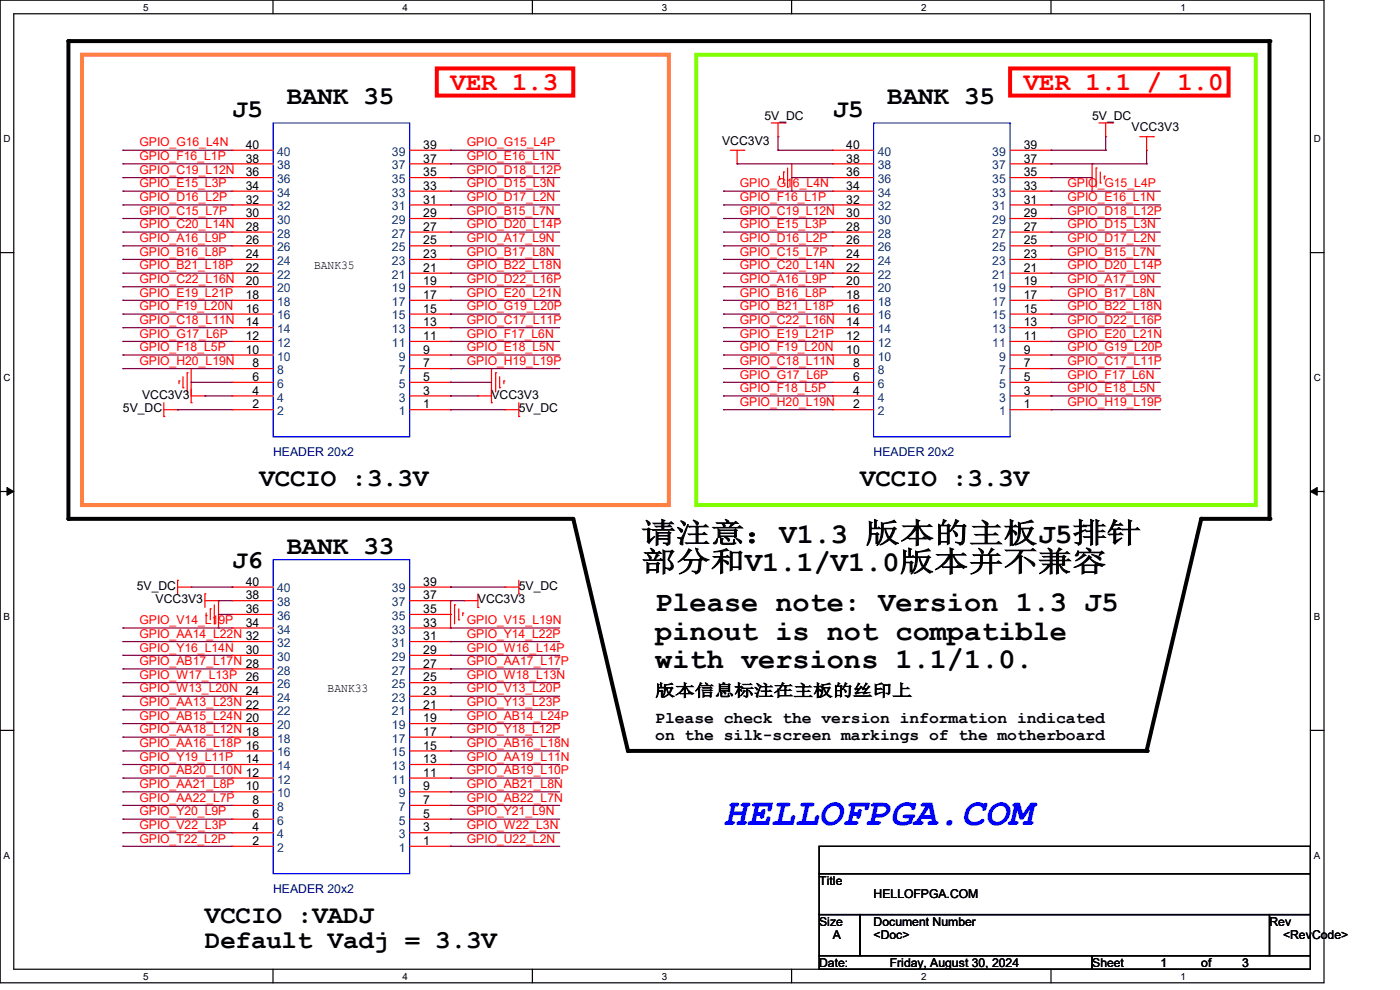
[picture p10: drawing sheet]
<svg xmlns="http://www.w3.org/2000/svg" width="297mm" height="210mm" viewBox="0 0 297 210" stroke-linecap="round" stroke-linejoin="round" font-family="sans-serif">
<path d="M0 0h280.9v208.5h-280.9zM2.9 2.9h275.1v202.7h-275.1z" fill="none" stroke="#000" stroke-width=".25"/>
<g fill="#fff">
<path d="M30.4 .3h1.1v2.4h-1.1z"/>
<path d="M30.4 205.9h1.1v2.3h-1.1z"/>
</g>
<path d="M57.9 0v2.9M57.9 205.6v2.9" fill="none" stroke="#000" stroke-width=".25"/>
<g fill="#fff">
<path d="M85.4 .3h1.1v2.4h-1.1z"/>
<path d="M85.4 205.9h1.1v2.3h-1.1z"/>
</g>
<path d="M112.9 0v2.9M112.9 205.6v2.9" fill="none" stroke="#000" stroke-width=".25"/>
<g fill="#fff">
<path d="M140.4 .3h1.2v2.4h-1.2z"/>
<path d="M140.4 205.9h1.2v2.3h-1.2z"/>
</g>
<path d="M167.9 0v2.9M167.9 205.6v2.9" fill="none" stroke="#000" stroke-width=".25"/>
<g fill="#fff">
<path d="M195.4 .3h1.2v2.4h-1.2z"/>
<path d="M195.4 205.9h1.2v2.3h-1.2z"/>
</g>
<path d="M223 0v2.9M223 205.6v2.9" fill="none" stroke="#000" stroke-width=".25"/>
<g fill="#fff">
<path d="M250.4 .3h1.2v2.4h-1.2z"/>
<path d="M250.4 205.9h1.2v2.3h-1.2z"/>
<path d="M.8 28.2h1.4v2.4h-1.4z"/>
<path d="M278.7 28.2h1.5v2.4h-1.5z"/>
<path d="M.8 78.9h1.4v2.3h-1.4z"/>
<path d="M278.7 78.9h1.5v2.3h-1.5z"/>
</g>
<path d="M0 53.6h2.9M278 53.6h2.9" fill="none" stroke="#000" stroke-width=".25"/>
<g fill="#fff">
<path d="M.8 129.6h1.3v2.3h-1.3z"/>
<path d="M278.7 129.6h1.4v2.3h-1.4z"/>
</g>
<path d="M0 104.3h2.9M278 104.3h2.9" fill="none" stroke="#000" stroke-width=".25"/>
<path d="M1.5 103.4l1.4 .9-1.4 .8zM278 104.3l1.4-.9v1.7z" fill="#000" stroke="#000" stroke-width=".21"/>
<g fill="#fff">
<path d="M.8 180.3h1.3v2.3h-1.3z"/>
<path d="M278.7 180.3h1.4v2.3h-1.4z"/>
</g>
<path d="M0 154.9h2.9M278 154.9h2.9M173.8 179.5h104.2v5.8h-104.2zM173.8 185.3h104.2v8.7h-104.2zM173.8 194h8.7v8.7h-8.7zM182.5 194h86.8v8.7h-86.8zM269.3 194h8.7v8.7h-8.7zM173.8 202.7h57.9v2.9h-57.9zM231.7 202.7h46.3v2.9h-46.3z" fill="none" stroke="#000" stroke-width=".25"/>
<path d="M14.5 8.7h254.8v101.4h-14.5l-11.6 49.2h-110l-11.6-49.2h-107.1z" fill="none" stroke="#000" stroke-width=".85"/>
<g fill="#000">
<circle cx="14.5" cy="8.7" r=".42"/>
<circle cx="269.3" cy="8.7" r=".42"/>
<circle cx="14.5" cy="110.1" r=".42"/>
<circle cx="254.8" cy="110.1" r=".42"/>
<circle cx="269.3" cy="110.1" r=".42"/>
<circle cx="133.2" cy="159.3" r=".42"/>
<circle cx="243.2" cy="159.3" r=".42"/>
</g>
<path d="M17.4 11.6h124.5v95.5h-124.5z" fill="none" stroke="#ff8040" stroke-width=".85"/>
<path d="M147.7 11.6h118.7v95.5h-118.7z" fill="none" stroke="#80ff00" stroke-width=".85"/>
<path d="M92.7 14.5h28.9v5.8h-28.9zM214.3 14.5h46.3v5.8h-46.3z" fill="none" stroke="#f00" stroke-width=".85"/>
<g fill="none" stroke="#f00" stroke-width=".25">
<path d="M49.2 37.7h.1M49.2 34.8h.1M49.2 31.9h.1M49.2 31.9h8.8M49.2 37.7h8.8M49.2 34.8h8.8M86.9 31.9h8.7M86.9 37.7h8.7M86.9 34.8h8.7M95.6 37.7h.1M95.6 34.8h.1M95.6 31.9h.1"/>
<path d="M154.9 31.9h2.9M156.4 34.8h.1M156.4 31.9v2.9M157.8 31.9h.1M163.6 26.1h2.9M165.1 29h.1M165.1 26.1v2.9M165.4 38h.1M165.4 37.4v.6M166.2 36.5h.1M166.2 36.5v2.3M166.5 26.1h.1"/>
<path d="M167.1 39.7h.1M167.1 35.6v4.1M168 34.8v5.8M176.7 37.7h.1M176.7 34.8h.1M176.7 31.9h.1M176.7 31.9h8.6M176.7 37.7h8.6M176.7 34.8h8.6M214.3 31.9h8.7M214.3 37.7h8.7M214.3 34.8h8.7"/>
<path d="M223 37.7h.1M223 34.8h.1M223 31.9h.1M231.7 34.8h.1M231.7 34.8v5.8M232.5 35.6h.1M232.5 35.6v4.1M233.1 26.1h2.9M233.4 38.8h.1M233.4 36.5v2.3M234.3 37.4h.1M234.3 37.4v.6"/>
<path d="M234.6 29h.1M234.6 26.1v2.9M236 26.1h.1M241.8 29h2.9M243.2 31.9h.1M243.2 29v2.9M244.7 29h.1M49.2 58h.1M49.2 55h.1M49.2 52.2h.1M49.2 49.2h.1M49.2 46.4h.1"/>
<path d="M49.2 43.5h.1M49.2 40.6h.1M49.2 58h8.8M49.2 55h8.8M49.2 52.2h8.8M49.2 49.2h8.8M49.2 46.4h8.8M49.2 43.5h8.8M49.2 40.6h8.8M86.9 58h8.7M86.9 55h8.7M86.9 52.2h8.7"/>
<path d="M86.9 49.2h8.7M86.9 46.4h8.7M86.9 43.5h8.7M86.9 40.6h8.7M95.6 58h.1M95.6 55h.1M95.6 52.2h.1M95.6 49.2h.1M95.6 46.4h.1M95.6 43.5h.1M95.6 40.6h.1M168 40.6h.1"/>
<path d="M176.7 58h.1M176.7 55h.1M176.7 52.2h.1M176.7 49.2h.1M176.7 46.4h.1M176.7 43.5h.1M176.7 40.6h.1M176.7 58h8.6M176.7 55h8.6M176.7 52.2h8.6M176.7 49.2h8.6M176.7 46.4h8.6"/>
<path d="M176.7 43.5h8.6M176.7 40.6h8.6M214.3 58h8.7M214.3 55h8.7M214.3 52.2h8.7M214.3 49.2h8.7M214.3 46.4h8.7M214.3 43.5h8.7M214.3 40.6h8.7M223 58h.1M223 55h.1M223 52.2h.1"/>
<path d="M223 49.2h.1M223 46.4h.1M223 43.5h.1M223 40.6h.1M38.8 79.9v2.4M39.7 79.1h.1M39.7 79.1v4M40.6 78.2h.1M40.6 78.2v7.2M49.2 78.2h.1M49.2 75.3h.1M49.2 72.4h.1"/>
<path d="M49.2 69.5h.1M49.2 66.6h.1M49.2 63.7h.1M49.2 60.8h.1M49.2 78.2h8.8M49.2 75.3h8.8M49.2 72.4h8.8M49.2 69.5h8.8M49.2 66.6h8.8M49.2 63.7h8.8M49.2 60.8h8.8M86.9 78.2h8.7"/>
<path d="M86.9 75.3h8.7M86.9 72.4h8.7M86.9 69.5h8.7M86.9 66.6h8.7M86.9 63.7h8.7M86.9 60.8h8.7M95.6 78.2h.1M95.6 75.3h.1M95.6 72.4h.1M95.6 69.5h.1M95.6 66.6h.1M95.6 63.7h.1"/>
<path d="M95.6 60.8h.1M104.3 78.2h.1M104.3 78.2v7.2M105.2 79.1h.1M105.2 79.1v4M106 79.9v2.4M176.7 78.2h.1M176.7 75.3h.1M176.7 72.4h.1M176.7 69.5h.1M176.7 66.6h.1M176.7 63.7h.1"/>
<path d="M176.7 60.8h.1M176.7 78.2h8.6M176.7 75.3h8.6M176.7 72.4h8.6M176.7 69.5h8.6M176.7 66.6h8.6M176.7 63.7h8.6M176.7 60.8h8.6M214.3 78.2h8.7M214.3 75.3h8.7M214.3 72.4h8.7M214.3 69.5h8.7"/>
<path d="M214.3 66.6h8.7M214.3 63.7h8.7M214.3 60.8h8.7M223 78.2h.1M223 75.3h.1M223 72.4h.1M223 69.5h.1M223 66.6h.1M223 63.7h.1M223 60.8h.1M34.8 88.3h.1M34.8 86.9h2.9"/>
<path d="M34.8 85.4v2.9M37.7 86.9h.1M38 80.8h.1M38 80.8v.6M38.8 82.3h.1M40.6 85.4h.1M40.6 84h2.9M43.5 84h.1M49.2 86.9h.1M49.2 84h.1M49.2 81.1h.1M49.2 84h8.8"/>
<path d="M49.2 86.9h8.8M49.2 81.1h8.8M86.9 84h8.7M86.9 86.9h8.7M86.9 81.1h8.7M95.6 86.9h.1M95.6 84h.1M95.6 81.1h.1M101.4 84h.1M101.4 84h2.9M104.3 85.4h.1M106 82.3h.1"/>
<path d="M106.9 80.8h.1M106.9 80.8v.6M107.1 86.9h.1M107.1 86.9h3M110.1 88.3h.1M110.1 85.4v2.9M176.7 86.9h.1M176.7 84h.1M176.7 81.1h.1M176.7 84h8.6M176.7 86.9h8.6M176.7 81.1h8.6"/>
<path d="M214.3 84h8.7M214.3 86.9h8.7M214.3 81.1h8.7M223 86.9h.1M223 84h.1M223 81.1h.1M37.7 123.1h.1M37.7 124.5h2.9M37.7 123.1v2.9M40.6 124.5h.1M43.5 126h.1M43.5 127.4h2.9"/>
<path d="M43.5 126v2.9M43.7 130.6h.1M43.7 130v.6M44.6 129.2h.1M44.6 129.2v2.3M45.5 132.3h.1M45.5 128.3v4M46.4 127.4h.1M46.4 133.2h.1M46.4 127.4v5.8M49.2 139h.1M49.2 136.1h.1"/>
<path d="M49.2 133.2h.1M49.2 130.3h.1M49.2 127.4h.1M49.2 124.5h.1M49.2 124.5h8.8M49.2 127.4h8.8M49.2 139h8.8M49.2 136.1h8.8M49.2 133.2h8.8M49.2 130.3h8.8M86.9 124.5h8.7M86.9 127.4h8.7"/>
<path d="M86.9 139h8.7M86.9 136.1h8.7M86.9 133.2h8.7M86.9 130.3h8.7M95.6 127.4h.1M95.6 139h.1M95.6 136.1h.1M95.6 133.2h.1M95.6 130.3h.1M95.6 124.5h.1M95.6 127.4v5.8M96.4 128.3h.1"/>
<path d="M96.4 128.3v4M97.3 131.5h.1M97.3 129.2v2.3M98.2 130h.1M98.2 130v.6M98.5 127.4h.1M98.5 127.4h2.9M101.4 128.9h.1M101.4 126v2.9M107.1 124.5h.1M107.1 124.5h3M110.1 126h.1"/>
<path d="M110.1 123.1v2.9M49.2 159.3h.1M49.2 156.4h.1M49.2 153.5h.1M49.2 150.6h.1M49.2 147.7h.1M49.2 144.8h.1M49.2 141.9h.1M49.2 159.3h8.8M49.2 156.4h8.8M49.2 153.5h8.8M49.2 150.6h8.8"/>
<path d="M49.2 147.7h8.8M49.2 144.8h8.8M49.2 141.9h8.8M86.9 159.3h8.7M86.9 156.4h8.7M86.9 153.5h8.7M86.9 150.6h8.7M86.9 147.7h8.7M86.9 144.8h8.7M86.9 141.9h8.7M95.6 159.3h.1M95.6 156.4h.1"/>
<path d="M95.6 153.5h.1M95.6 150.6h.1M95.6 147.7h.1M95.6 144.8h.1M95.6 141.9h.1M49.2 179.5h.1M49.2 176.7h.1M49.2 173.8h.1M49.2 170.9h.1M49.2 168h.1M49.2 165.1h.1M49.2 162.2h.1"/>
<path d="M49.2 179.5h8.8M49.2 176.7h8.8M49.2 173.8h8.8M49.2 170.9h8.8M49.2 168h8.8M49.2 165.1h8.8M49.2 162.2h8.8M86.9 179.5h8.7M86.9 176.7h8.7M86.9 173.8h8.7M86.9 170.9h8.7M86.9 168h8.7"/>
<path d="M86.9 165.1h8.7M86.9 162.2h8.7M95.6 179.5h.1M95.6 176.7h.1M95.6 173.8h.1M95.6 170.9h.1M95.6 168h.1M95.6 165.1h.1M95.6 162.2h.1"/>
</g>
<path d="M58 26.1h28.9v66.6h-28.9zM185.3 26.1h29v66.6h-29zM58 118.7h28.9v66.6h-28.9z" fill="none" stroke="#00f" stroke-width=".25"/>
<g fill="none" stroke="#800040" stroke-width=".25">
<path d="M26.1 31.9h.1M26.1 34.8h.1M26.1 37.7h.1M26.1 31.9h23.1M26.1 34.8h23.1M26.1 37.7h23.1M95.6 31.9h.1M95.6 34.8h.1M95.6 37.7h.1M95.6 31.9h23.1M95.6 34.8h23.1M95.6 37.7h23.1"/>
<path d="M156.4 34.8h.1M156.4 34.8h20.3M165.1 31.9h.1M165.1 29v2.9M165.1 31.9h11.6M168 37.7h.1M168 37.7h8.7M223 31.9h.1M223 34.8h.1M223 37.7h.1M223 31.9h11.6M223 34.8h20.2"/>
<path d="M223 37.7h8.7M234.6 31.9h.1M234.6 29v2.9M243.2 34.8h.1M243.2 31.9v2.9M26.1 40.6h.1M26.1 43.5h.1M26.1 46.4h.1M26.1 49.2h.1M26.1 52.2h.1M26.1 55h.1M26.1 58h.1"/>
<path d="M26.1 40.6h23.1M26.1 43.5h23.1M26.1 46.4h23.1M26.1 49.2h23.1M26.1 52.2h23.1M26.1 55h23.1M26.1 58h23.1M95.6 40.6h.1M95.6 43.5h.1M95.6 46.4h.1M95.6 49.2h.1M95.6 52.2h.1"/>
<path d="M95.6 55h.1M95.6 58h.1M95.6 40.6h23.1M95.6 43.5h23.1M95.6 46.4h23.1M95.6 49.2h23.1M95.6 52.2h23.1M95.6 55h23.1M95.6 58h23.1M153.5 40.6h.1M153.5 43.5h.1M153.5 46.4h.1"/>
<path d="M153.5 49.2h.1M153.5 52.2h.1M153.5 55h.1M153.5 58h.1M153.5 40.6h23.2M153.5 43.5h23.2M153.5 46.4h23.2M153.5 49.2h23.2M153.5 52.2h23.2M153.5 55h23.2M153.5 58h23.2M223 40.6h.1"/>
<path d="M223 43.5h.1M223 46.4h.1M223 49.2h.1M223 52.2h.1M223 55h.1M223 58h.1M223 40.6h23.2M223 43.5h23.2M223 46.4h23.2M223 49.2h23.2M223 52.2h23.2M223 55h23.2"/>
<path d="M223 58h23.2M26.1 60.8h.1M26.1 63.7h.1M26.1 66.6h.1M26.1 69.5h.1M26.1 72.4h.1M26.1 75.3h.1M26.1 78.2h.1M26.1 60.8h23.1M26.1 63.7h23.1M26.1 66.6h23.1M26.1 69.5h23.1"/>
<path d="M26.1 72.4h23.1M26.1 75.3h23.1M26.1 78.2h23.1M95.6 60.8h.1M95.6 63.7h.1M95.6 66.6h.1M95.6 69.5h.1M95.6 72.4h.1M95.6 75.3h.1M95.6 78.2h.1M95.6 60.8h23.1M95.6 63.7h23.1"/>
<path d="M95.6 66.6h23.1M95.6 69.5h23.1M95.6 72.4h23.1M95.6 75.3h23.1M95.6 78.2h23.1M153.5 60.8h.1M153.5 63.7h.1M153.5 66.6h.1M153.5 69.5h.1M153.5 72.4h.1M153.5 75.3h.1M153.5 78.2h.1"/>
<path d="M153.5 60.8h23.2M153.5 63.7h23.2M153.5 66.6h23.2M153.5 69.5h23.2M153.5 72.4h23.2M153.5 75.3h23.2M153.5 78.2h23.2M223 60.8h.1M223 63.7h.1M223 66.6h.1M223 69.5h.1M223 72.4h.1"/>
<path d="M223 75.3h.1M223 78.2h.1M223 60.8h23.2M223 63.7h23.2M223 66.6h23.2M223 69.5h23.2M223 72.4h23.2M223 75.3h23.2M223 78.2h23.2M37.7 86.9h.1M37.7 86.9h11.5M40.6 81.1h.1"/>
<path d="M40.6 81.1h8.6M43.5 84h.1M43.5 84h5.7M95.6 81.1h.1M95.6 84h.1M95.6 86.9h.1M95.6 81.1h8.7M95.6 84h5.8M95.6 86.9h11.5M153.5 81.1h.1M153.5 84h.1M153.5 86.9h.1"/>
<path d="M153.5 81.1h23.2M153.5 84h23.2M153.5 86.9h23.2M223 81.1h.1M223 84h.1M223 86.9h.1M223 81.1h23.2M223 84h23.2M223 86.9h23.2M26.1 133.2h.1M26.1 136.1h.1M26.1 139h.1"/>
<path d="M26.1 133.2h23.1M26.1 136.1h23.1M26.1 139h23.1M40.6 124.5h8.6M46.4 127.4h.1M46.4 130.3h.1M46.4 127.4h2.8M46.4 130.3h2.8M49.2 124.5h.1M95.6 124.5h.1M95.6 127.4h.1M95.6 133.2h.1"/>
<path d="M95.6 136.1h.1M95.6 139h.1M95.6 124.5h11.5M95.6 127.4h2.9M95.6 133.2h23.1M95.6 136.1h23.1M95.6 139h23.1M26.1 141.9h.1M26.1 144.8h.1M26.1 147.7h.1M26.1 150.6h.1M26.1 153.5h.1"/>
<path d="M26.1 156.4h.1M26.1 159.3h.1M26.1 141.9h23.1M26.1 144.8h23.1M26.1 147.7h23.1M26.1 150.6h23.1M26.1 153.5h23.1M26.1 156.4h23.1M26.1 159.3h23.1M95.6 141.9h.1M95.6 144.8h.1M95.6 147.7h.1"/>
<path d="M95.6 150.6h.1M95.6 153.5h.1M95.6 156.4h.1M95.6 159.3h.1M95.6 141.9h23.1M95.6 144.8h23.1M95.6 147.7h23.1M95.6 150.6h23.1M95.6 153.5h23.1M95.6 156.4h23.1M95.6 159.3h23.1M26.1 162.2h.1"/>
<path d="M26.1 165.1h.1M26.1 168h.1M26.1 170.9h.1M26.1 173.8h.1M26.1 176.7h.1M26.1 179.5h.1M26.1 162.2h23.1M26.1 165.1h23.1M26.1 168h23.1M26.1 170.9h23.1M26.1 173.8h23.1M26.1 176.7h23.1"/>
<path d="M26.1 179.5h23.1M95.6 162.2h.1M95.6 165.1h.1M95.6 168h.1M95.6 170.9h.1M95.6 173.8h.1M95.6 176.7h.1M95.6 179.5h.1M95.6 162.2h23.1M95.6 165.1h23.1M95.6 168h23.1M95.6 170.9h23.1"/>
<path d="M95.6 173.8h23.1M95.6 176.7h23.1M95.6 179.5h23.1"/>
</g>
<text font-size="8.4" fill="#00f" x="153.5" y="175.1">HELLOFPGA.COM</text>
<g font-size="6.1">
<text x="136.1" y="115.1">请注意：V1.3 版本的主板J5排针</text>
<text x="136.1" y="121.2">部分和V1.1/V1.0版本并不兼容</text>
<text x="139" y="129.6">Please note: Version 1.3 J5</text>
<text x="139" y="135.7">pinout is not compatible</text>
<text x="139" y="141.7">with versions 1.1/1.0.</text>
</g>
<g font-size="5.5">
<text x="60.8" y="22">BANK 35</text>
<text x="188.2" y="22">BANK 35</text>
<text x="49.2" y="24.8">J5</text>
<text x="176.7" y="24.8">J5</text>
<text x="55" y="103">VCCIO :3.3V</text>
<text x="182.5" y="103">VCCIO :3.3V</text>
<text x="60.8" y="117.5">BANK 33</text>
<text x="49.2" y="120.4">J6</text>
<text x="43.5" y="195.7">VCCIO :VADJ</text>
<text x="43.5" y="201.2">Default Vadj = 3.3V</text>
</g>
<g font-size="5.5" fill="#f00">
<text x="95.6" y="19.1">VER 1.3</text>
<text x="217.2" y="19.1">VER 1.1 / 1.0</text>
</g>
<g font-size="3.5">
<text x="139" y="147.7">版本信息标注在主板的丝印上</text>
<text x="139" y="153.4">Please check the version information indicated</text>
<text x="139" y="156.9">on the silk-screen markings of the motherboard</text>
</g>
<g font-size="2.6">
<text x="162.2" y="25.5">5V_DC</text>
<text x="231.7" y="25.5">5V_DC</text>
<text x="240.1" y="27.9">VCC3V3</text>
<text x="52.2" y="34.5">38</text>
<text x="52.2" y="31.6">40</text>
<text x="89.8" y="34.5">37</text>
<text x="89.8" y="31.6">39</text>
<text x="153.2" y="30.7">VCC3V3</text>
<text x="179.5" y="34.5">38</text>
<text x="179.5" y="31.6">40</text>
<text x="217.2" y="34.5">37</text>
<text x="217.2" y="31.6">39</text>
<text x="52.2" y="40.3">34</text>
<text x="52.2" y="37.4">36</text>
<text x="89.8" y="40.3">33</text>
<text x="89.8" y="37.4">35</text>
<text x="179.5" y="40.3">34</text>
<text x="179.5" y="37.4">36</text>
<text x="217.2" y="40.3">33</text>
<text x="217.2" y="37.4">35</text>
<text x="52.2" y="46.1">30</text>
<text x="52.2" y="43.2">32</text>
<text x="89.8" y="46.1">29</text>
<text x="89.8" y="43.2">31</text>
<text x="179.5" y="46.1">30</text>
<text x="179.5" y="43.2">32</text>
<text x="217.2" y="46.1">29</text>
<text x="217.2" y="43.2">31</text>
<text x="52.2" y="51.9">26</text>
<text x="52.2" y="49">28</text>
<text x="89.8" y="51.9">25</text>
<text x="89.8" y="49">27</text>
<text x="179.5" y="51.9">26</text>
<text x="179.5" y="49">28</text>
<text x="217.2" y="51.9">25</text>
<text x="217.2" y="49">27</text>
<text x="52.2" y="57.7">22</text>
<text x="52.2" y="54.8">24</text>
<text x="66.6" y="57.1">BANK35</text>
<text x="89.8" y="57.7">21</text>
<text x="89.8" y="54.8">23</text>
<text x="179.5" y="57.7">22</text>
<text x="179.5" y="54.8">24</text>
<text x="217.2" y="57.7">21</text>
<text x="217.2" y="54.8">23</text>
<text x="52.2" y="63.5">18</text>
<text x="52.2" y="60.5">20</text>
<text x="89.8" y="63.5">17</text>
<text x="89.8" y="60.5">19</text>
<text x="179.5" y="63.5">18</text>
<text x="179.5" y="60.5">20</text>
<text x="217.2" y="63.5">17</text>
<text x="217.2" y="60.5">19</text>
<text x="52.2" y="69.3">14</text>
<text x="52.2" y="66.3">16</text>
<text x="89.8" y="69.3">13</text>
<text x="89.8" y="66.3">15</text>
<text x="179.5" y="69.3">14</text>
<text x="179.5" y="66.3">16</text>
<text x="217.2" y="69.3">13</text>
<text x="217.2" y="66.3">15</text>
<text x="52.2" y="75">10</text>
<text x="52.2" y="72.1">12</text>
<text x="53.6" y="77.9">8</text>
<text x="89.8" y="77.9">7</text>
<text x="89.8" y="75">9</text>
<text x="89.8" y="72.1">11</text>
<text x="179.5" y="75">10</text>
<text x="179.5" y="72.1">12</text>
<text x="181" y="77.9">8</text>
<text x="217.2" y="77.9">7</text>
<text x="217.2" y="75">9</text>
<text x="217.2" y="72.1">11</text>
<text x="53.6" y="83.7">4</text>
<text x="53.6" y="80.8">6</text>
<text x="89.8" y="83.7">3</text>
<text x="89.8" y="80.8">5</text>
<text x="181" y="83.7">4</text>
<text x="181" y="80.8">6</text>
<text x="217.2" y="83.7">3</text>
<text x="217.2" y="80.8">5</text>
<text x="26.1" y="87.5">5V_DC</text>
<text x="30.1" y="84.6">VCC3V3</text>
<text x="53.6" y="86.6">2</text>
<text x="89.8" y="86.6">1</text>
<text x="104.3" y="84.6">VCC3V3</text>
<text x="110.1" y="87.5">5V_DC</text>
<text x="181" y="86.6">2</text>
<text x="217.2" y="86.6">1</text>
<text x="29" y="125.1">5V_DC</text>
<text x="52.2" y="124.2">40</text>
<text x="89.8" y="124.2">39</text>
<text x="110.1" y="125.1">5V_DC</text>
<text x="33" y="128">VCC3V3</text>
<text x="52.2" y="130">36</text>
<text x="52.2" y="127.2">38</text>
<text x="89.8" y="130">35</text>
<text x="89.8" y="127.2">37</text>
<text x="101.4" y="128">VCC3V3</text>
<text x="52.2" y="132.9">34</text>
<text x="89.8" y="135.8">31</text>
<text x="89.8" y="132.9">33</text>
<text x="52.2" y="138.7">30</text>
<text x="89.8" y="141.6">27</text>
<text x="89.8" y="138.7">29</text>
<text x="52.2" y="144.5">26</text>
<text x="69.5" y="146.9">BANK33</text>
<text x="89.8" y="147.4">23</text>
<text x="89.8" y="144.5">25</text>
<text x="89.8" y="153.2">19</text>
<text x="89.8" y="150.3">21</text>
<text x="52.2" y="161.9">14</text>
<text x="89.8" y="161.9">13</text>
<text x="89.8" y="159">15</text>
<text x="89.8" y="156.1">17</text>
<text x="52.2" y="167.7">10</text>
<text x="89.8" y="167.7">9</text>
<text x="89.8" y="164.8">11</text>
<text x="53.6" y="173.5">6</text>
<text x="53.6" y="170.6">8</text>
<text x="89.8" y="173.5">5</text>
<text x="89.8" y="170.6">7</text>
<text x="53.6" y="179.3">2</text>
<text x="53.6" y="176.4">4</text>
<text x="89.8" y="179.3">1</text>
<text x="89.8" y="176.4">3</text>
<text x="173.8" y="187.7">Title</text>
<text x="185.3" y="190.6">HELLOFPGA.COM</text>
<text x="173.8" y="196.3">Size</text>
<text x="185.3" y="196.3">Document Number</text>
<text x="269.3" y="196.3">Rev</text>
<text x="176.7" y="199.3">A</text>
<text x="185.3" y="199.3">&lt;Doc&gt;</text>
<text x="272.2" y="199.3">&lt;RevCode&gt;</text>
<text x="173.8" y="205.1">Date:</text>
<text x="188.8" y="205.1">Friday, August 30, 2024</text>
<text x="231.7" y="205.1">Sheet</text>
<text x="246.2" y="205.1">1</text>
<text x="254.8" y="205.1">of</text>
<text x="263.5" y="205.1">3</text>
</g>
<g font-size="2.6" fill="#f00">
<text x="29.6" y="31.1">GPIO_G16_L4N</text>
<text x="29.6" y="34">GPIO_F16_L1P</text>
<text x="99.1" y="31.1">GPIO_G15_L4P</text>
<text x="99.1" y="34">GPIO_E16_L1N</text>
<text x="29.6" y="36.9">GPIO_C19_L12N</text>
<text x="29.6" y="39.8">GPIO_E15_L3P</text>
<text x="99.1" y="36.9">GPIO_D18_L12P</text>
<text x="99.1" y="39.8">GPIO_D15_L3N</text>
<text x="157" y="39.8">GPIO_G16_L4N</text>
<text x="226.5" y="39.8">GPIO_G15_L4P</text>
<text x="29.6" y="42.7">GPIO_D16_L2P</text>
<text x="29.6" y="45.5">GPIO_C15_L7P</text>
<text x="99.1" y="42.7">GPIO_D17_L2N</text>
<text x="99.1" y="45.5">GPIO_B15_L7N</text>
<text x="157" y="42.7">GPIO_F16_L1P</text>
<text x="157" y="45.5">GPIO_C19_L12N</text>
<text x="226.5" y="42.7">GPIO_E16_L1N</text>
<text x="226.5" y="45.5">GPIO_D18_L12P</text>
<text x="29.6" y="48.4">GPIO_C20_L14N</text>
<text x="29.6" y="51.4">GPIO_A16_L9P</text>
<text x="99.1" y="48.4">GPIO_D20_L14P</text>
<text x="99.1" y="51.4">GPIO_A17_L9N</text>
<text x="157" y="48.4">GPIO_E15_L3P</text>
<text x="157" y="51.4">GPIO_D16_L2P</text>
<text x="226.5" y="48.4">GPIO_D15_L3N</text>
<text x="226.5" y="51.4">GPIO_D17_L2N</text>
<text x="29.6" y="54.2">GPIO_B16_L8P</text>
<text x="29.6" y="57.2">GPIO_B21_L18P</text>
<text x="99.1" y="54.2">GPIO_B17_L8N</text>
<text x="99.1" y="57.2">GPIO_B22_L18N</text>
<text x="157" y="54.2">GPIO_C15_L7P</text>
<text x="157" y="57.2">GPIO_C20_L14N</text>
<text x="226.5" y="54.2">GPIO_B15_L7N</text>
<text x="226.5" y="57.2">GPIO_D20_L14P</text>
<text x="29.6" y="60">GPIO_C22_L16N</text>
<text x="29.6" y="62.9">GPIO_E19_L21P</text>
<text x="29.6" y="65.8">GPIO_F19_L20N</text>
<text x="99.1" y="60">GPIO_D22_L16P</text>
<text x="99.1" y="62.9">GPIO_E20_L21N</text>
<text x="99.1" y="65.8">GPIO_G19_L20P</text>
<text x="157" y="60">GPIO_A16_L9P</text>
<text x="157" y="62.9">GPIO_B16_L8P</text>
<text x="157" y="65.8">GPIO_B21_L18P</text>
<text x="226.5" y="60">GPIO_A17_L9N</text>
<text x="226.5" y="62.9">GPIO_B17_L8N</text>
<text x="226.5" y="65.8">GPIO_B22_L18N</text>
<text x="29.6" y="68.7">GPIO_C18_L11N</text>
<text x="29.6" y="71.6">GPIO_G17_L6P</text>
<text x="99.1" y="68.7">GPIO_C17_L11P</text>
<text x="99.1" y="71.6">GPIO_F17_L6N</text>
<text x="157" y="68.7">GPIO_C22_L16N</text>
<text x="157" y="71.6">GPIO_E19_L21P</text>
<text x="226.5" y="68.7">GPIO_D22_L16P</text>
<text x="226.5" y="71.6">GPIO_E20_L21N</text>
<text x="29.6" y="74.5">GPIO_F18_L5P</text>
<text x="29.6" y="77.4">GPIO_H20_L19N</text>
<text x="99.1" y="74.5">GPIO_E18_L5N</text>
<text x="99.1" y="77.4">GPIO_H19_L19P</text>
<text x="157" y="74.5">GPIO_F19_L20N</text>
<text x="157" y="77.4">GPIO_C18_L11N</text>
<text x="226.5" y="74.5">GPIO_G19_L20P</text>
<text x="226.5" y="77.4">GPIO_C17_L11P</text>
<text x="157" y="80.3">GPIO_G17_L6P</text>
<text x="157" y="83.2">GPIO_F18_L5P</text>
<text x="226.5" y="80.3">GPIO_F17_L6N</text>
<text x="226.5" y="83.2">GPIO_E18_L5N</text>
<text x="157" y="86.1">GPIO_H20_L19N</text>
<text x="226.5" y="86.1">GPIO_H19_L19P</text>
<text x="29.6" y="132.4">GPIO_V14_L19P</text>
<text x="29.6" y="135.3">GPIO_AA14_L22N 32</text>
<text x="99.1" y="132.4">GPIO_V15_L19N</text>
<text x="99.1" y="135.3">GPIO_Y14_L22P</text>
<text x="29.6" y="138.2">GPIO_Y16_L14N</text>
<text x="29.6" y="141.1">GPIO_AB17_L17N 28</text>
<text x="99.1" y="138.2">GPIO_W16_L14P</text>
<text x="99.1" y="141.1">GPIO_AA17_L17P</text>
<text x="29.6" y="144">GPIO_W17_L13P</text>
<text x="29.6" y="146.9">GPIO_W13_L20N 24</text>
<text x="29.6" y="149.8">GPIO_AA13_L23N 22</text>
<text x="99.1" y="144">GPIO_W18_L13N</text>
<text x="99.1" y="146.9">GPIO_V13_L20P</text>
<text x="99.1" y="149.8">GPIO_Y13_L23P</text>
<text x="29.6" y="152.7">GPIO_AB15_L24N 20</text>
<text x="29.6" y="155.6">GPIO_AA18_L12N 18</text>
<text x="99.1" y="152.7">GPIO_AB14_L24P</text>
<text x="99.1" y="155.6">GPIO_Y18_L12P</text>
<text x="29.6" y="158.5">GPIO_AA16_L18P 16</text>
<text x="29.6" y="161.4">GPIO_Y19_L11P</text>
<text x="99.1" y="158.5">GPIO_AB16_L18N</text>
<text x="99.1" y="161.4">GPIO_AA19_L11N</text>
<text x="29.6" y="164.3">GPIO_AB20_L10N 12</text>
<text x="29.6" y="167.2">GPIO_AA21_L8P</text>
<text x="99.1" y="164.3">GPIO_AB19_L10P</text>
<text x="99.1" y="167.2">GPIO_AB21_L8N</text>
<text x="29.6" y="170.1">GPIO_AA22_L7P</text>
<text x="29.6" y="173">GPIO_Y20_L9P</text>
<text x="99.1" y="170.1">GPIO_AB22_L7N</text>
<text x="99.1" y="173">GPIO_Y21_L9N</text>
<text x="29.6" y="175.9">GPIO_V22_L3P</text>
<text x="29.6" y="178.7">GPIO_T22_L2P</text>
<text x="99.1" y="175.9">GPIO_W22_L3N</text>
<text x="99.1" y="178.7">GPIO_U22_L2N</text>
</g>
<g font-size="2.6" fill="#004080">
<text x="58.8" y="35.9">38</text>
<text x="58.8" y="33.1">40</text>
<text x="83.1" y="35.9">37</text>
<text x="83.1" y="33.1">39</text>
<text x="186.2" y="35.9">38</text>
<text x="186.2" y="33.1">40</text>
<text x="210.5" y="35.9">37</text>
<text x="210.5" y="33.1">39</text>
<text x="58.8" y="41.7">34</text>
<text x="58.8" y="38.8">36</text>
<text x="83.1" y="41.7">33</text>
<text x="83.1" y="38.8">35</text>
<text x="186.2" y="41.7">34</text>
<text x="186.2" y="38.8">36</text>
<text x="210.5" y="41.7">33</text>
<text x="210.5" y="38.8">35</text>
<text x="58.8" y="47.5">30</text>
<text x="58.8" y="44.6">32</text>
<text x="83.1" y="47.5">29</text>
<text x="83.1" y="44.6">31</text>
<text x="186.2" y="47.5">30</text>
<text x="186.2" y="44.6">32</text>
<text x="210.5" y="47.5">29</text>
<text x="210.5" y="44.6">31</text>
<text x="58.8" y="53.3">26</text>
<text x="58.8" y="50.4">28</text>
<text x="83.1" y="53.3">25</text>
<text x="83.1" y="50.4">27</text>
<text x="186.2" y="53.3">26</text>
<text x="186.2" y="50.4">28</text>
<text x="210.5" y="53.3">25</text>
<text x="210.5" y="50.4">27</text>
<text x="58.8" y="59.1">22</text>
<text x="58.8" y="56.2">24</text>
<text x="83.1" y="59.1">21</text>
<text x="83.1" y="56.2">23</text>
<text x="186.2" y="59.1">22</text>
<text x="186.2" y="56.2">24</text>
<text x="210.5" y="59.1">21</text>
<text x="210.5" y="56.2">23</text>
<text x="58.8" y="64.9">18</text>
<text x="58.8" y="62">20</text>
<text x="83.1" y="64.9">17</text>
<text x="83.1" y="62">19</text>
<text x="186.2" y="64.9">18</text>
<text x="186.2" y="62">20</text>
<text x="210.5" y="64.9">17</text>
<text x="210.5" y="62">19</text>
<text x="58.8" y="70.7">14</text>
<text x="58.8" y="67.8">16</text>
<text x="83.1" y="70.7">13</text>
<text x="83.1" y="67.8">15</text>
<text x="186.2" y="70.7">14</text>
<text x="186.2" y="67.8">16</text>
<text x="210.5" y="70.7">13</text>
<text x="210.5" y="67.8">15</text>
<text x="58.8" y="76.5">10</text>
<text x="58.8" y="73.6">12</text>
<text x="83.1" y="73.6">11</text>
<text x="84.6" y="76.5">9</text>
<text x="186.2" y="76.5">10</text>
<text x="186.2" y="73.6">12</text>
<text x="210.5" y="73.6">11</text>
<text x="212" y="76.5">9</text>
<text x="58.8" y="82.3">6</text>
<text x="58.8" y="79.4">8</text>
<text x="84.6" y="82.3">5</text>
<text x="84.6" y="79.4">7</text>
<text x="186.2" y="82.3">6</text>
<text x="186.2" y="79.4">8</text>
<text x="212" y="82.3">5</text>
<text x="212" y="79.4">7</text>
<text x="58.8" y="88.1">2</text>
<text x="58.8" y="85.2">4</text>
<text x="84.6" y="88.1">1</text>
<text x="84.6" y="85.2">3</text>
<text x="186.2" y="88.1">2</text>
<text x="186.2" y="85.2">4</text>
<text x="212" y="88.1">1</text>
<text x="212" y="85.2">3</text>
<text x="58.8" y="125.7">40</text>
<text x="83.1" y="125.7">39</text>
<text x="58.8" y="131.5">36</text>
<text x="58.8" y="128.6">38</text>
<text x="83.1" y="131.5">35</text>
<text x="83.1" y="128.6">37</text>
<text x="58.8" y="137.3">32</text>
<text x="58.8" y="134.4">34</text>
<text x="83.1" y="137.3">31</text>
<text x="83.1" y="134.4">33</text>
<text x="58.8" y="143.1">28</text>
<text x="58.8" y="140.2">30</text>
<text x="83.1" y="143.1">27</text>
<text x="83.1" y="140.2">29</text>
<text x="58.8" y="148.9">24</text>
<text x="58.8" y="146">26</text>
<text x="83.1" y="148.9">23</text>
<text x="83.1" y="146">25</text>
<text x="58.8" y="154.6">20</text>
<text x="58.8" y="151.8">22</text>
<text x="83.1" y="154.6">19</text>
<text x="83.1" y="151.8">21</text>
<text x="58.8" y="160.4">16</text>
<text x="58.8" y="157.6">18</text>
<text x="83.1" y="160.4">15</text>
<text x="83.1" y="157.6">17</text>
<text x="58.8" y="166.2">12</text>
<text x="58.8" y="163.4">14</text>
<text x="83.1" y="166.2">11</text>
<text x="83.1" y="163.4">13</text>
<text x="58.8" y="172">8</text>
<text x="58.8" y="169.1">10</text>
<text x="84.6" y="172">7</text>
<text x="84.6" y="169.1">9</text>
<text x="58.8" y="177.8">4</text>
<text x="58.8" y="174.9">6</text>
<text x="84.6" y="177.8">3</text>
<text x="84.6" y="174.9">5</text>
<text x="58.8" y="180.7">2</text>
<text x="84.6" y="180.7">1</text>
</g>
<g font-size="2.6" fill="#000080">
<text x="58" y="96.7">HEADER 20x2</text>
<text x="185.3" y="96.7">HEADER 20x2</text>
<text x="58" y="189.4">HEADER 20x2</text>
</g>
<g font-size="2.1">
<text x="30.4" y="2.2">5</text>
<text x="85.4" y="2.2">4</text>
<text x="140.4" y="2.2">3</text>
<text x="195.4" y="2.2">2</text>
<text x="250.4" y="2.2">1</text>
<text x=".8" y="30.1">D</text>
<text x="278.7" y="30.1">D</text>
<text x=".8" y="80.8">C</text>
<text x="278.7" y="80.8">C</text>
<text x=".8" y="131.5">B</text>
<text x="278.7" y="131.5">B</text>
<text x=".8" y="182.2">A</text>
<text x="278.7" y="182.2">A</text>
<text x="30.4" y="207.8">5</text>
<text x="85.4" y="207.8">4</text>
<text x="140.4" y="207.8">3</text>
<text x="195.4" y="207.8">2</text>
<text x="250.4" y="207.8">1</text>
</g>
</svg>
